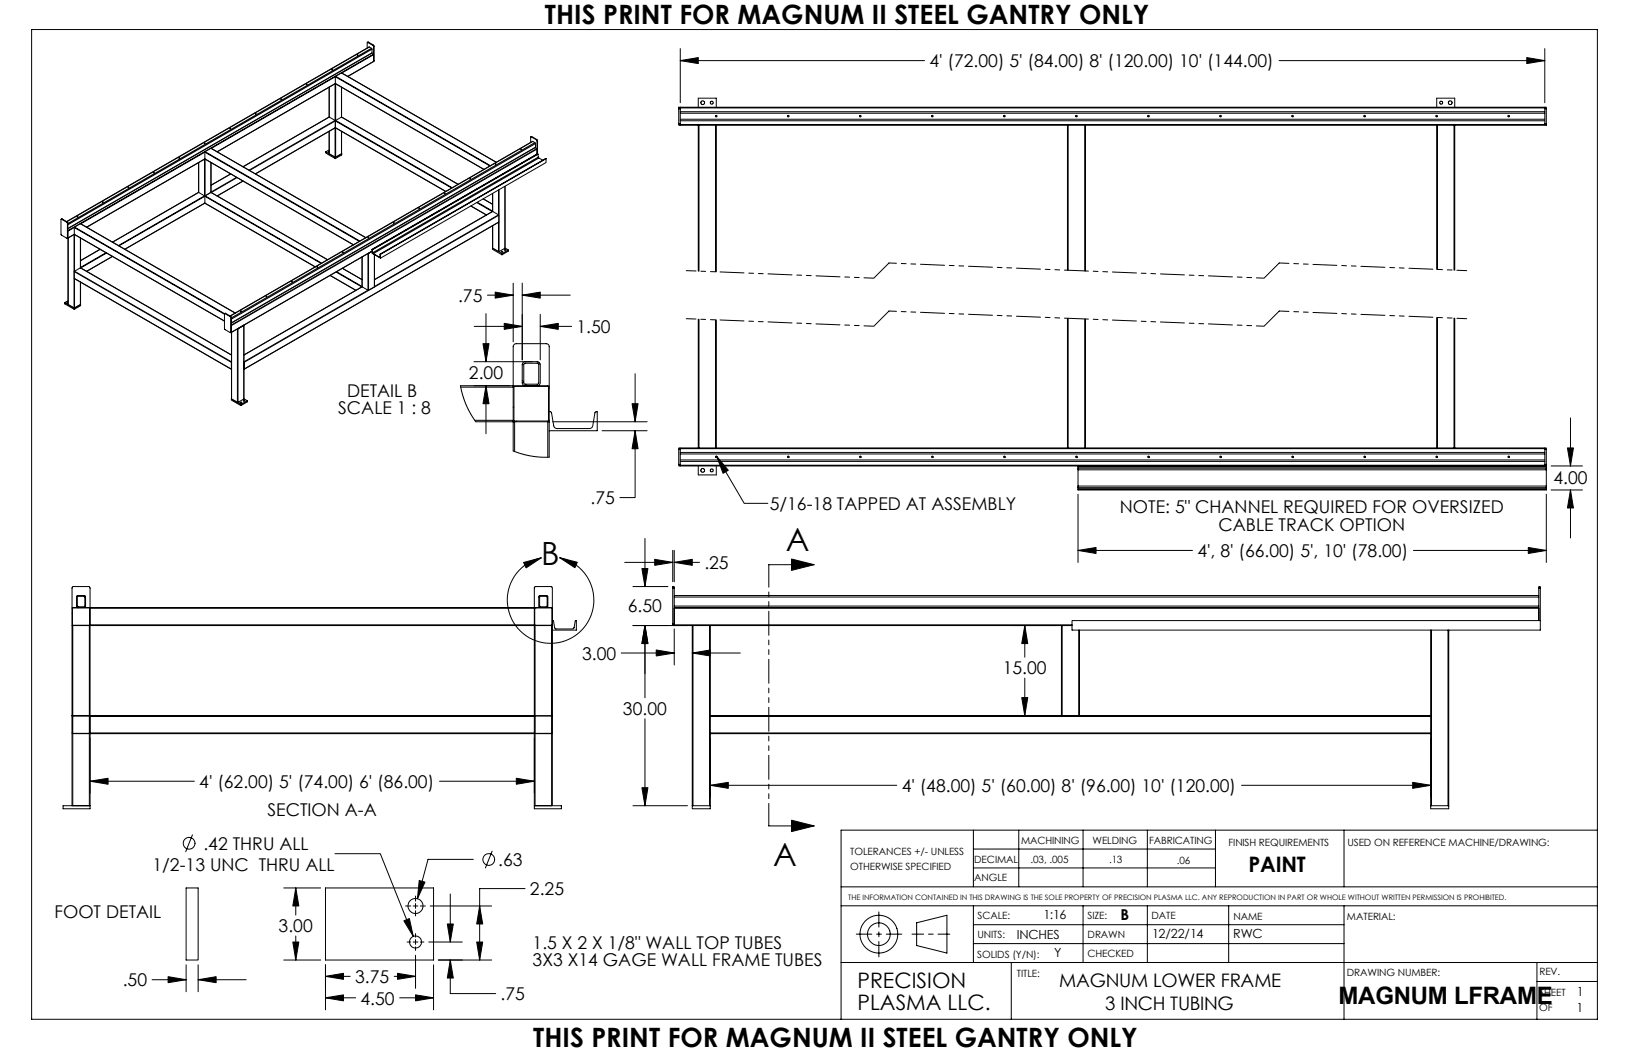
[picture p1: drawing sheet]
<svg xmlns="http://www.w3.org/2000/svg" width="432mm" height="279mm" viewBox="0 0 432 279" stroke-linecap="round" stroke-linejoin="round" font-family="sans-serif">
<g fill="none" stroke="#000" stroke-width=".26">
<path d="M8.4 7.8h414v261.6h-414zM87.7 18.4l.2 .1zM87.8 18.5h.1M90.3 19.3l40.9 23.6zM94.5 14.6h.1M97.2 11.2l-.1 .1v1.4M97.2 11.2l1.4 .8M97.4 11.1l-.3 .1M97.4 11.1l-.2 .1M97.4 11.1l1.4 .8M97.7 12.4l-80.1 46.2M97.7 12.4l-80 46.2"/>
<path d="M97.7 12.4l.5 .4M98.2 12.8l.2 .2M98.2 12.8l-80.3 46.3M98.3 14.1l.4 .2M98.4 14l-.1 .1M98.4 14l-80.5 46.5 80.4-46.4M98.4 13l-80.5 46.4M98.4 13v1M98.6 12l.2 .3M98.6 12l.3 .1v4M98.7 14.3l.1 .2-10 5.7M98.7 14.3l-80.8 46.7"/>
<path d="M98.8 16.3h.1M98.8 16.3l-6.8 3.9M98.8 16.2l-6.9 4M98.8 12.3v3.9M98.9 16.1l-.1 .1M98.9 12.2l-.1 .1M179.9 12.8v14.4M179.9 16h64.6M338.2 16h70.3M408.5 12.8v14.4M54.1 37.9h.1M55.8 39.2l40.9 23.6"/>
<path d="M55.8 39.2l-1.6 .9M55.8 39.2h.1M60.8 34h.2M60.8 33.9l.2 .1zM67.5 30.1h.2zM67.6 30.1h.1M74.3 26.2h.2zM74.3 26.2h.1M81 22.3h.2zM81 22.4h.2M87 30.9h.1M87 34.7v5.9"/>
<path d="M87 23.1l.1 7.8M87 39.6l-.9 .5M87.1 30.9l-22.8 13.2M87.1 30.9l1.5 .9M88.6 31.8l.1 .2M88.6 33.8v7.8l.2-7.8M88.6 31.8l-22.8 13.2M88.6 22.1v9.7M88.7 33.7l-21.2 12.3M88.7 22.1h-.1M88.7 33.7v.1M88.7 22.1l-31.3 18 31.3-18"/>
<path d="M88.7 33.7l29.2 16.9M88.7 22.1l39.3 22.7M88.7 20.3l-32.8 18.9M88.7 32l-22.7 13.1M88.7 32l30.7 17.7M88.7 20.3l40.8 23.6M88.7 20.3v1.8M88.7 32v1.7M88.8 31.8l-.1 1.9M88.8 20.2l-.1 .1M88.8 22.1v9.7M88.8 31.8l30.7 17.8"/>
<path d="M88.8 20.2l40.9 23.6M90.3 30.9l-1.5 .9M90.3 34.7l.1 5.9M90.3 30.9l30.8 17.8zM90.3 23.1v7.8M137.7 39.5h.2zM137.7 39.5h.2M140.5 36.2h-.2v1.4M140.5 36.2l1.4 .8M140.6 36.1l-.2 .1M140.6 36.1l-.1 .1M140.6 36.1l1.4 .8"/>
<path d="M140.8 37.4h.1M140.9 37.4l-80.1 46.1M140.9 37.4l.5 .3M141.4 37.7l.2 1.2M141.4 37.7l-80.2 46.3M141.5 39l.4 .3M141.5 39l-80.3 46.4M141.6 38.9l-.1 .1M141.6 38l-80.4 46.4M141.6 38.9l-80.4 46.4M141.9 37l.1 .2M141.9 37l.1-.1 .1 .2"/>
<path d="M141.9 39.3l.1 .1-80.8 46.7-.1 1.8M141.9 39.3l-80.7 46.6M142 37.2v3.5M142.1 37.1l-.1 .1M142.1 37.1v3.5M179.5 32.7v.4h.4M179.5 28.7h.4M179.5 32.7h.4M179.9 28.3v4.8M179.9 29.9h228.6M179.9 29.5h228.6M179.9 31.5h228.6"/>
<path d="M179.9 31.9h228.6M179.9 28.5h228.6M179.9 32.9h228.6M179.9 33.1h9.3M184.6 28.3v-2.3h4.8v2.3M184.6 33.1v38.6M184.8 33.1v38.6M189.2 33.1h.2v38.8M189.2 33.1v38.8M189.4 33.1h195.1M282.3 33.1v38.3M282.4 33.1v38.4"/>
<path d="M286.8 33.1v38.5M287 33.1v38.5M379.9 28.3v-2.3h4.8v2.3M379.9 33.1v38.1M380.1 33.1v38.1M384.5 33.1h.2v38.3M384.5 33.1v38.3M384.7 33.1h23.8M408.5 28.3h.4v.4h-.4zM408.5 28.3h-229v4.4M408.5 32.7h.4M408.5 28.7v4"/>
<path d="M408.9 28.7v4.4h-.4v-.4M16.3 58h-.2l.1 4 1.5 1 .1-.1M16.3 58l1.4 .8M16.4 57.9l-.2 .1M16.4 57.9l-.1 .1M16.4 57.9l1.4 .8M17.7 58.8l.1-.1 .1 .2-.1 .1zM17.8 59v3.9M17.9 58.9l.1 21.6v-17.6M20.4 57.3h.2zM20.4 57.3h.2M21.3 59.1l40.9 23.6"/>
<path d="M21.3 59.1l-1.6 .9M21.3 59.1h.1M27.1 53.5h.2M33.9 49.5l.2 .1zM33.9 49.6h.1M40.6 45.6l.2 .1zM40.6 45.7h.2M47.3 41.7l.2 .1zM47.3 41.8h.2M52.5 43v7.9M52.5 50.9l-22.8 13.1M52.5 50.9l1.6 .9"/>
<path d="M54.1 42.1v9.7M54.1 51.8l-22.8 13.1M54.2 53.7h.1M54.2 42l-31.3 18.1M54.2 42l-31.3 18M54.2 53.7l-21.2 12.2M54.2 53.7l29.2 16.8M54.2 42l39.3 22.7M54.2 40.2l-32.8 19M54.2 51.9l-22.7 13.1M54.2 51.9l30.7 17.7M54.2 40.2l40.8 23.6"/>
<path d="M54.2 40.2v1.8M54.2 51.9v1.8M54.2 51.8v.1M54.2 40.1v.1M54.2 42.1v9.7M54.2 51.8l30.8 17.8M54.2 40.1l40.9 23.6M55.8 50.9l-1.7 .9M55.8 43v7.9M55.8 50.9l30.8 17.7M55.8 50.9l-1.6 .9M55.8 50.9h.1"/>
<path d="M55.8 50.8v.1M61 46l-5.2 3M62.5 46.9l-6.7 3.9M62.7 46.9l-6.8 4M64.3 47.9l-6.9 3.9M86.1 40.1v.4l2.6 1.4M86.1 40.1l2.6 1.5M87 40l-.2 .2 .2 .1M88.7 41.6v.3M90.4 40.6l-1.7 1M90.4 40.6v.4l-1.7 .9M104 59h.2"/>
<path d="M110.7 55l.3 .1zM110.8 55.1h.1M117.5 51.1l.2 .1zM117.5 51.2h.2M124.2 47.3h.2M124.5 54.5l4.1 2.3M126.1 53.6l4.1 2.3M126.2 53.5l4 2.3M130.2 55.9h.1M130.2 55.8v.1M130.2 55.9l-31.2 18 31.3-18M130.2 51.1v4.8"/>
<path d="M130.2 59.7v5.9M130.2 54l-2.4-1.4 2.4 1.4M130.3 51.1v4.8M130.3 59.6l-.1 6M130.3 55.9l1.5 .9M131 43.3l.1 .1zM131 43.4h.1M131.8 56.8l-32.8 19M131.8 56.8l-67.3 39M131.8 58.8l.2 7.7M131.8 50.2v6.6M131.9 58.7l-67.4 38.9v-1.8"/>
<path d="M131.9 56.9v1.8l-67.4 38.9M132 50.1v16.4M133.5 49.2v16.4M142.2 40.7l-43.8 25.2M142.2 40.8l-43.8 25.2M142.2 40.8l-43.7 25.2M142.2 40.8l.1 .7M142.3 41.5l.2 .3M142.3 41.5l-43.7 25.3M143.5 42.4l-1-.6-43.8 25.2M144.3 41.9h.1M144.3 41.9l-43.8 25.3"/>
<path d="M144.3 41.9l.1 .1M144.4 42l-43.8 25.2v1M144.4 42v1l-43.8 25.2M17.1 80l2.5 1.4M17.1 80v.3l2.5 1.5M17.8 62.9h.1M17.9 62.9h.1M17.9 62.9l-.1 .1M17.9 61.1l1.7-1 39.8 23M18 79.9h-.3l.3 .2M18 79.5l-.9 .5M19.6 62l.1 19.4"/>
<path d="M19.6 62h.1M19.6 61.9l-1.7 1M19.6 73.6l41.6 24v-1.8M19.6 61.9l.1 .1M19.6 62l-1.7 .9M19.6 61.9l39.8 23-39.7-22.9M19.6 71.8l41.6 24M19.6 73.6l41.6 24M19.6 71.8v1.8M19.7 60l39.7 22.9 .2-.1M19.7 71.7l-.1 .1M19.7 60l-.1 1.9"/>
<path d="M19.7 62v9.7M19.7 73.7v7.7M19.7 71.7l41.5 24M21.3 70.8l39.9 23.1M21.3 70.8l-1.6 .9M21.3 62.9v7.9M21.3 74.6v5.9M21.3 70.7v.1M21.3 70.8h.1M26.5 65.9l-5.2 3M28 66.8l-6.7 3.9M28.2 66.9l-6.8 3.9"/>
<path d="M29.7 67.8l-6.8 3.9M70.3 78.3l.2 .1zM70.4 78.4h.1M77.1 74.5h.2zM77.1 74.5h.1M83.8 70.5l.2 .1zM83.8 70.6h.2M87.3 72.8l6.8 3.9M88.9 71.9l6.8 3.9M89 71.8l6.7 3.9M90.5 66.7h.2zM90.6 70.9l5.1 3-5.2-3"/>
<path d="M90.6 66.7h.1M95.7 75.8h.1M95.7 75.8l-31.2 18M95.7 67.9v7.9M95.8 67.9v7.9M95.8 75.8l-31.3 18.1M95.8 75.8l1.5 .9M97.3 62.9h.2M97.3 76.7h.2M97.3 67v9.7M97.3 76.7l-32.8 19M97.3 62.8h.2z"/>
<path d="M97.3 67l.2 9.7M97.4 67l1-.6-.9 .6M97.4 67h.1M98.4 66.4l-37.2 21.5M98.5 66l-.1-.1v1.1l2.2 1.2M98.5 66l.1 .8M98.6 66.8l.1 .2M98.7 67l1.6 .9 .3-.7M99 67.3v8.5M99 75.8l-1.5 .9M100.4 67.8l-.2 .1M100.6 67.2h.1"/>
<path d="M128.9 78h6.8M130.2 65.6v.3l2.5 1.5M130.2 65.6l2.5 1.4M130.2 65.6h.1M132.5 66.5l.4 .1-.3 .1zM132.7 67l1.7-.9v.3l-1.7 1M132.7 67v.4M133.5 65.6l.9 .5M133.5 65.6l-1.5 .9M135.7 74.8v15.6M138.1 74.8v20.3M138.1 78h12.7"/>
<path d="M181.5 71.5l2.5 .1M185.3 71.7h1.3M187.9 71.8h1.2M190.4 71.9l6.3 .2M198 72.2h1.3M200.5 72.3h1.3M203.1 72.4l6.3 .3M210.7 72.7h1.3M213.2 72.8l1.3 .1M215.8 72.9l6.3 .3M223.4 73.2l1.2 .1M225.9 73.3l1.3 .1"/>
<path d="M235 69.5l2 .1M235.1 69.5l-4 4-2.6-.1M238.3 69.7h1.3M240.9 69.8h1.2M243.4 69.8l6.3 .3M251 70.2h1.3M253.6 70.3h1.2M256.1 70.4l6.3 .2M263.7 70.7h1.3M266.2 70.8h1.3M268.8 70.9l6.3 .2M276.4 71.2h1.3"/>
<path d="M278.9 71.3l1.3 .1M281.5 71.4l6.3 .2M289.1 71.7l1.2 .1M291.6 71.8l1.3 .1M294.2 71.9l6.3 .3M301.8 72.2l1.2 .1M304.3 72.3l1.3 .1M306.9 72.4l6.3 .3M314.5 72.7l1.2 .1M317 72.8l1.3 .1M319.5 72.9l6.4 .3M327.2 73.2l1.2 .1"/>
<path d="M329.7 73.3l1.3 .1M340.8 69.6l-2.6-.1-4 4-2-.1M342.1 69.7h1.3M344.6 69.8h1.3M347.2 69.9l6.3 .2M354.8 70.2l1.2 .1M357.3 70.3h1.3M359.9 70.4l6.3 .3M367.5 70.7l1.2 .1M370 70.8l1.3 .1M372.6 70.9l6.3 .3M380.2 71.2l1.2 .1"/>
<path d="M382.7 71.3l1.3 .1M385.2 71.4l2.6 .1M19.6 81.4l1.7-.9v.3l-1.7 1M19.6 81.4v.4M21.3 80.5l-1.6 .9M21.3 80.5h.1M59.5 82.9h-.1v4.1l1.5 .9 .1-.1M59.5 82.9l1.4 .8M59.6 82.8l-.1 .1M59.6 82.8l1.4 .8M61 83.6v.4l.2-.1M61 83.6l.2 .3"/>
<path d="M61 84v3.8M61.1 87.9h-.1M61.2 87.8l-.1 .1M61.2 83.9v3.9M61.2 87.8h-.2M61.2 95.7v.1M61.2 97.6h.1M61.2 95.8h.1M61.2 87.8v17.7M62.9 86.9h.1M62.9 86.9l-.1 19.5M62.9 86.9v19.5"/>
<path d="M63.6 82.2l.2 .1zM63.6 82.3h.2M64.4 86h.1M64.4 86l-1.5 .9M64.5 86h-.1M64.5 86v19.5M64.5 86l-1.6 .9M64.5 86v19.4M64.5 97.6h.1M64.5 95.8h.1M125.3 95.6h16.7M125.4 86.3h12.7"/>
<path d="M128.5 82.9v12.7M138.6 96.1h3.7v5.4h-3.7zM138.9 95.6l-.5 .1-.3 .7v4.8a.8 .8 0 0 0 .8 .8h3.1l.6-.3 .3-.5v-4.8a.8 .8 0 0 0-.9-.8M142.1 95.6l.8 .8M142.9 86.3h8.3M142.9 83.1v12M167.9 98.8v12.7M181.5 84.2l2.5 .1M184.6 84.4v34h.2M184.8 84.4v34h4.4M185.3 84.4h1.3M187.9 84.5h1.2"/>
<path d="M189.2 84.6v33.8M189.4 84.6v33.8M190.4 84.6l6.3 .2M198 84.9h1.3M200.5 85h1.3M203.1 85.1l6.3 .3M210.7 85.4h1.3M213.2 85.5l1.3 .1M215.8 85.6l6.3 .3M223.4 85.9l1.2 .1M225.9 86l1.3 .1M235 82.2l2 .1"/>
<path d="M235.1 82.2l-4 4-2.6-.1M238.3 82.4h1.3M240.9 82.5h1.2M243.4 82.5l6.3 .3M251 82.9h1.3M253.6 83h1.2M256.1 83.1l6.3 .2M263.7 83.4h1.3M266.2 83.5h1.3M268.8 83.6l6.3 .2M276.4 83.9h1.3M278.9 84l1.3 .1"/>
<path d="M281.5 84.1l6.3 .2M282.3 84.1v34.3M282.4 84.2v34.2M286.8 84.3v34.1M287 84.3v34.1M289.1 84.4l1.2 .1M291.6 84.5l1.3 .1M294.2 84.6l6.3 .3M301.8 84.9l1.2 .1M304.3 85l1.3 .1M306.9 85.1l6.3 .3M314.5 85.4l1.2 .1"/>
<path d="M317 85.5l1.3 .1M319.5 85.6l6.4 .3M327.2 85.9l1.2 .1M329.7 86l1.3 .1M340.8 82.3l-2.6-.1-4 4-2-.1M342.1 82.4h1.3M344.6 82.5h1.3M347.2 82.6l6.3 .2M354.8 82.9l1.2 .1M357.3 83h1.3M359.9 83.1l6.3 .3M367.5 83.4l1.2 .1"/>
<path d="M370 83.5l1.3 .1M372.6 83.6l6.3 .3M379.9 83.9v34.5h.2M380.1 83.9v34.5h4.4M380.2 83.9l1.2 .1M382.7 84l1.3 .1M384.5 84.1v34.3M384.7 84.1v34.3M385.2 84.1l2.6 .1M61.2 105.4v.3l2.5 1.5M62.8 106.4h.1M62.8 106.4l-1.6-1 2.5 1.5"/>
<path d="M63.7 106.9v.3M64.4 105.8l.3 .1-.2 .1zM64.5 105.5l-1.6 .9M64.5 105.4v.1M64.5 105.4l.9 .5-1.7 1M65.4 105.9v.3l-1.7 1M121.8 102.3h13.9M125.5 111.1h10.2v8.1l4.2 1.3 4.3 .4h1v-9.8M128.5 102v12.7M135.7 102.3l.3-.3h8.9l.3 .2v9l-.4 .3v9.4M135.7 102.3v8.8l.2 .3 9.3 .1M135.7 102.3v-10.7a.8 .8 0 0 1 .8-.8h7.9l.7 .4 .1 11.1"/>
<path d="M135.7 102h-13.9l.5 2.5 .9 2.4 1 2.2 1.6 2.4h10.3v7.9M135.9 107.5l-.2 .2M136 102.2h9v9l-9 .1zM136.6 111.3l-.2 .2M138.1 100.6l.4 .4M139.1 101.6l.4 .4M141.5 102l-.2 .2M145.2 108.8l.6 .3 .6 3.4a.93 .93 0 0 0 .9 .8h8.6a.88 .88 0 0 0 .8-.8l.6-3.4 .2-.2 .4-.1v5.1h-12.7M145.2 102.7l-.2 .2M146.1 111.5h25M159.2 113.9h11.9M167.9 113.9v17.6h-4"/>
<path d="M179.5 118.4h.4v.4h-.4zM179.5 118.8v4M179.9 118.8v4.4M179.9 119.6h228.6M179.9 120h228.6M179.9 118.4h4.7M179.9 118.6h228.6M189.2 118.4h190.7M384.5 118.4h24M408.5 118.4h.4v.4h-.4zM408.5 118.8v4.4M408.9 118.8v4.5"/>
<path d="M415.3 110.5v12.7M179.5 122.8v.4h.4M179.5 122.8h.4M179.9 123.2h229M179.9 121.6h228.6M179.9 122h228.6M179.9 123h228.6M184.6 123.2v2.3h4.8v-2.3M189.5 120.6l7.3 12.5h6.2M285.1 123.3h123.8v.2M285.1 123.2v6.3h123.8v-6M285.1 123.5h123.8"/>
<path d="M285.1 130.6v18.1M285.1 129.4h123.8M285.1 129.2h123.8M285.1 123.8h123.8M285.1 128.9h123.8M285.1 124.2h123.8M285.1 128.5h123.8M408.5 122.8h.4M408.9 130.6v18.1M410.1 129.5h8.3M410.1 123.2h8.3M415.3 129.5v12.7"/>
<path d="M20.4 157.7h2l-.1 2.7-1.9-.1zM144.5 157.4l.4 .4M144.7 157.8l-.2-.2-1.8 .1 .1 2.7 1.8-.1 .1-2.5M148 147.4a11.4 11.4 0 0 1 7.1 17.6 11.4 11.4 0 0 1-18.9 .1 11.4 11.4 0 0 1 6.9-17.7M165.2 148.7h12.7M167.4 155h9.2M170.5 142.3v12.7M177.9 155.4h.4M177.9 145.5v8.3M178.3 155.4v10h-.4v-.4M178.3 155.4v-.4h-.4v10M178.3 145.5v8.3"/>
<path d="M178.3 157.8h228.6M178.3 157.4h228.6M178.3 148.7h6.7M203.3 156.5v1.3M203.3 159v1.3M215.3 149.3h-12v5.9M285.1 145.5h30.2M373.7 145.5h35.2M406.9 155h.4v.4h-.4zM406.9 155.4v8.6M407.3 155.4v11.2h-123.8v-2.6h123.8M19 160.8v-5.5l.3-.3h4.2l.2 .2 .1 5.6"/>
<path d="M19.2 162.1l-.2 .1M19.2 160.7h4.5v4.6l-4.5-.1zM20.7 160.6l-.1 .1M22.2 160.6h-1.6l-.3-.2-.1-2.7 .2-.2 1.9-.1 .3 .2v2.6l-.4 .4M23.8 160.8v4.4l-.2 .1v23.9h117.9M23.8 160.8l-.2-.2-4.6 .1v4.5l.2 .2v23.8M23.8 160.8h117.5M23.8 160.6h117.5M141.3 160.8l.1-.2h4.5l.1 .2M141.3 160.8l.1 4.5 4.6 .1M141.3 160.8v-5.5l.3-.3h4.2l.2 .2v5.6M141.4 161.1l-.1 .1"/>
<path d="M141.4 160.7h4.5v4.6l-4.5-.1zM141.9 160.6l-.1 .1M142.5 160.2v-2.6l.2-.2h1.9l.3 .4v2.4l-.4 .4M142.5 160.2l.2 .4h1.8M146 160.8v4.4l-.1 .1v23.9h.1M146 164l.4 .2 .2 1.7 .5 .4 4.4-.1 .3-.3 .3-1.8 .3-.1v2.6h-6.4M146 165.2v24.2M164.3 172.6h14M167.4 165.4h15.8M170.5 165.4v19M177.9 165h.4M178.3 165.2h105.2"/>
<path d="M178.3 166.2v9.6M178.3 160.2h228.6M178.3 160.8h228.6M178.3 160.6h228.6M183 165.4v47.6M183 172.6h12.7M183.2 165.4h4.4v47.6M183.2 165.4v47.6M187.6 165.4h.2v23.8M187.8 165.4h95.7M203.3 161.6v6.3M203.3 169.2v1.3"/>
<path d="M203.3 171.7v1.3M203.3 174.3v6.3M271 165.4v8.3M271 179.3v9.9M280.7 165.4v23.8h.2M280.9 165.4v23.8M285.2 166.6v22.6M285.4 166.6v22.6M378.3 166.6v22.8M378.5 166.6v46.4M382.9 166.6v46.4M383.1 166.6v47.2h-4.8v-20.1"/>
<path d="M19 189.2h.2M19 193.7v19.3M19.1 189.2l4.7 .1-.1 4.6-4.7-.1zM19.2 189.3v4.5M19.2 193.9v19.1M19.2 193.8h4.4M19.2 189.3h4.4M23.4 193.8l-.1 .1M23.6 189.3v4.5M23.6 193.9v19.1M23.8 193.9h117.5M23.8 193.4l-.1 .1"/>
<path d="M141.5 189.2l4.5 .1-.1 4.6h-4.4l-.2-.2h-117.5v20.1h-7.1v-.8h7.1M141.5 189.2l-.2 .2h-117.5v-24.2h117.5v48.6h7.1v-.8h-7.1M141.5 189.3v4.5M141.5 189.2v-23.8h-122.5v24M141.5 193.9v19.1M141.5 193.8h4.4M141.5 189.3h4.4M144.6 193.8l-.1 .1M145.9 189.3v4.5M145.9 193.9v19.1M146 192.4v.1M146 193.7v19.3"/>
<path d="M170.5 190v23M187.8 189.2v24.6h-4.8v-.8M187.8 189.2h92.9M187.8 189.4h190.5M187.8 193.9h190.5M203.3 181.9v1.3M203.3 184.4v1.3M203.3 187v6.3M203.3 194.6v1.3M203.3 197.1v1.3M203.3 199.7v6.3M280.9 189.2h97.4"/>
<path d="M378.3 189.4v4.3h-190.5M23.8 206.5h27.6M116.2 206.5h25.1M167.4 213h14.4M183 213h4.8M187.8 207.6h49.3M203.3 212.4v5.9h12M203.3 207.3v1.3M203.3 209.8v1.3M257.4 219.4v15M269.4 219.4v15M286.4 219.4v15"/>
<path d="M303.4 219.4v15M321.4 219.4v15M328.3 207.6h50M355.4 219.4v15M378.3 213h4.8M422.4 219.4h-200v50M49.2 234.7h3.2v19.1h-3.2zM50.9 220.7l-1.8 4.4M75 234.7h9.8M78.2 234.7v7.2M86.1 234.7h28.5v19.1h-28.5zM88.6 225.7h12l8.7 21.8"/>
<path d="M107.3 239.5h1.3M109.2 239.5h1.3M109.9 236.9v1.3M109.9 238.8v1.3M111.1 239.5h1.4M113.7 239.5h16.3M119.1 236.3v12.7M125.2 227.2h-12l-2.8 10.4M130.1 225l-1.7 4.4M138.8 234.9h-12v18.9M222.4 234.4h200M222.4 239.4h200"/>
<path d="M257.4 229.4h64M257.4 224.4h64M257.4 239.4v15M286.4 239.4v15M303.4 239.4v15M324.9 239.4v15M355.4 239.4v30M40.2 259h9M49.2 255v7.1M52.4 255v7.1M52.4 259h12.7M75 253.8h9.8"/>
<path d="M78.2 247.4v6.4M86.1 255v11.9M86.1 258.1h6.5M104.2 258.1h5.7M107.7 249h.9M109.2 249h1.3M109.9 240.7v1.4M109.9 246.8v.9M109.9 248.4v1.2M109.9 250.3v.9M109.9 252.5v8.8M111.1 249h1"/>
<path d="M113.4 249h8.8M114.6 255v11.9M115.9 253.8h14.1M119.1 253.8v8.8h12M222.4 254.4h200M226.4 246.9h4.1M231.8 246.9h1.3M232.4 241v4.1M232.4 246.3v1.3M232.4 248.9v4M234.3 246.9h4.2M241.1 246.9h3.1"/>
<path d="M242.4 243.9l8-2v10l-8-2zM245.5 246.9h1.3M248 246.9h3.1M257.4 249.4h98M257.4 244.4h98M267.4 254.4v15M406.4 259.4h16M406.4 254.4v15M86.1 263.8h7.9M105.7 263.8h8.9"/>
<circle cx="94.6" cy="14.6" r=".09"/>
<circle cx="54.2" cy="37.9" r=".08"/>
<circle cx="185.8" cy="27.1" r=".49"/>
<circle cx="188.2" cy="27.1" r=".39"/>
<circle cx="189.4" cy="30.7" r=".19"/>
<circle cx="208.4" cy="30.7" r=".19"/>
<circle cx="227.5" cy="30.7" r=".19"/>
<circle cx="246.5" cy="30.7" r=".19"/>
<circle cx="265.6" cy="30.7" r=".19"/>
<circle cx="284.6" cy="30.7" r=".19"/>
<circle cx="303.7" cy="30.7" r=".19"/>
<circle cx="322.7" cy="30.7" r=".19"/>
<circle cx="341.8" cy="30.7" r=".19"/>
<circle cx="360.8" cy="30.7" r=".19"/>
<circle cx="379.9" cy="30.7" r=".19"/>
<circle cx="381.1" cy="27.2" r=".4"/>
<circle cx="383.5" cy="27.1" r=".5"/>
<circle cx="398.9" cy="30.7" r=".19"/>
<circle cx="27.2" cy="53.4" r=".09"/>
<circle cx="104.1" cy="58.9" r=".08"/>
<circle cx="124.3" cy="47.2" r=".1"/>
<circle cx="133.6" cy="66" r=".21"/>
<circle cx="63.7" cy="106.4" r=".2"/>
<circle cx="185.8" cy="124.4" r=".5"/>
<circle cx="188.2" cy="124.3" r=".39"/>
<circle cx="189.4" cy="120.8" r=".21"/>
<circle cx="208.4" cy="120.8" r=".21"/>
<circle cx="227.5" cy="120.8" r=".21"/>
<circle cx="246.5" cy="120.8" r=".21"/>
<circle cx="265.6" cy="120.8" r=".21"/>
<circle cx="284.6" cy="120.8" r=".21"/>
<circle cx="303.7" cy="120.8" r=".21"/>
<circle cx="322.7" cy="120.8" r=".21"/>
<circle cx="341.8" cy="120.8" r=".21"/>
<circle cx="360.8" cy="120.8" r=".21"/>
<circle cx="379.9" cy="120.8" r=".21"/>
<circle cx="398.9" cy="120.8" r=".21"/>
<circle cx="50" cy="222.9" r="1.57"/>
<circle cx="109.9" cy="239.5" r="1.98"/>
<circle cx="129.2" cy="227.2" r="1.55"/>
<circle cx="109.9" cy="249" r="1.58"/>
<circle cx="232.4" cy="246.9" r="5"/>
<circle cx="232.4" cy="246.9" r="3"/>
</g>
<g fill="#000" stroke="#000" stroke-width=".26">
<path d="M209.3 147.8l6 1.5-6 1.5zM209.3 216.8l6 1.5-6 1.5z"/>
<path d="M179.9 16l4.7-.8v1.6z" fill-rule="evenodd"/>
<path d="M403.7 15.2l4.8 .8-4.8 .8z" fill-rule="evenodd"/>
<path d="M130.9 77.2l4.8 .8-4.8 .8z" fill-rule="evenodd"/>
<path d="M138.1 78l4.8-.8v1.6z" fill-rule="evenodd"/>
<path d="M127.7 90.8h1.6l-.8 4.8z" fill-rule="evenodd"/>
<path d="M133.3 85.5l4.8 .8-4.8 .8z" fill-rule="evenodd"/>
<path d="M142.9 86.3l4.7-.8v1.6z" fill-rule="evenodd"/>
<path d="M128.5 102l.8 4.7h-1.6z" fill-rule="evenodd"/>
<path d="M167.1 106.7h1.6l-.8 4.8z" fill-rule="evenodd"/>
<path d="M167.9 113.9l.8 4.7h-1.6z" fill-rule="evenodd"/>
<path d="M189.5 120.6l3.1 3.7-1.4 .8z" fill-rule="evenodd"/>
<path d="M415.3 129.5l.8 4.8h-1.6z" fill-rule="evenodd"/>
<path d="M414.5 118.4h1.6l-.8 4.8z" fill-rule="evenodd"/>
<path d="M138.5 148.7l4.6-1.3-4 2.7z" fill-rule="evenodd"/>
<path d="M148 147.4l4.7 1.2-.7 1.5z" fill-rule="evenodd"/>
<path d="M169.7 150.3h1.6l-.8 4.7z" fill-rule="evenodd"/>
<path d="M173.1 147.8l4.8 .9-4.8 .7z" fill-rule="evenodd"/>
<path d="M178.3 148.7l4.7-.9v1.6z" fill-rule="evenodd"/>
<path d="M285.1 145.5l4.7-.8v1.6z" fill-rule="evenodd"/>
<path d="M404.1 144.7l4.8 .8-4.8 .8z" fill-rule="evenodd"/>
<path d="M170.5 165.4l.8 4.7h-1.6z" fill-rule="evenodd"/>
<path d="M170.5 165.4l.8 4.7h-1.6z" fill-rule="evenodd"/>
<path d="M173.5 171.8l4.8 .8-4.8 .8z" fill-rule="evenodd"/>
<path d="M183 172.6l4.8-.8v1.6z" fill-rule="evenodd"/>
<path d="M271 165.4l.8 4.7h-1.6z" fill-rule="evenodd"/>
<path d="M270.2 184.4h1.6l-.8 4.8z" fill-rule="evenodd"/>
<path d="M23.8 206.5l4.8-.8v1.6z" fill-rule="evenodd"/>
<path d="M136.5 205.7l4.8 .8-4.8 .8z" fill-rule="evenodd"/>
<path d="M169.7 208.2h1.6l-.8 4.8z" fill-rule="evenodd"/>
<path d="M187.8 207.6l4.8-.8v1.6z" fill-rule="evenodd"/>
<path d="M373.5 206.8l4.8 .8-4.8 .8z" fill-rule="evenodd"/>
<path d="M78.2 234.7l.8 4.8h-1.6z" fill-rule="evenodd"/>
<path d="M110.8 232.7l1.6 .5-2 4.4z" fill-rule="evenodd"/>
<path d="M126.8 239.5l.8 4.7h-1.6z" fill-rule="evenodd"/>
<path d="M44.4 258.2l4.8 .8-4.8 .8z" fill-rule="evenodd"/>
<path d="M52.4 259l4.7-.8v1.6z" fill-rule="evenodd"/>
<path d="M77.4 249h1.6l-.8 4.8z" fill-rule="evenodd"/>
<path d="M86.1 258.1l4.7-.8v1.6z" fill-rule="evenodd"/>
<path d="M106.8 243.4l1.4-.6 1.1 4.7z" fill-rule="evenodd"/>
<path d="M105.1 257.3l4.8 .8-4.8 .8z" fill-rule="evenodd"/>
<path d="M119.1 253.8l.8 4.7h-1.6z" fill-rule="evenodd"/>
<path d="M118.3 244.2h1.6l-.8 4.8z" fill-rule="evenodd"/>
<path d="M126 249h1.6l-.8 4.8z" fill-rule="evenodd"/>
<path d="M86.1 263.8l4.7-.8v1.6z" fill-rule="evenodd"/>
<path d="M109.9 263l4.7 .8-4.7 .8z" fill-rule="evenodd"/>
</g>
<g font-size="8.5">
<text x="143.1" y="149.5">B</text>
<text x="207.8" y="145.6">A</text>
<text x="204.4" y="228.9">A</text>
</g>
<g font-size="7">
<text x="144.1" y="6.4">THIS PRINT FOR MAGNUM II STEEL GANTRY ONLY</text>
<text x="141" y="276.8">THIS PRINT FOR MAGNUM II STEEL GANTRY ONLY</text>
</g>
<text font-size="6.3" x="354" y="265.3">MAGNUM LFRAME</text>
<g font-size="5.6">
<text x="330.2" y="230.6">PAINT</text>
<text x="226.7" y="261.2">PRECISION</text>
<text x="226.7" y="266.8">PLASMA LLC.</text>
</g>
<g font-size="4.9">
<text x="280.1" y="261">MAGNUM LOWER FRAME</text>
<text x="292.2" y="266.9">3 INCH TUBING</text>
</g>
<g font-size="4.7">
<text x="245.8" y="17.8">4' (72.00) 5' (84.00) 8' (120.00) 10' (144.00)</text>
<text x="121.1" y="79.8">.75</text>
<text x="152.4" y="88">1.50</text>
<text x="124" y="100.2">2.00</text>
<text x="91.8" y="104.9">DETAIL B</text>
<text x="89.4" y="109.5">SCALE 1 : 8</text>
<text x="410.7" y="128">4.00</text>
<text x="156.2" y="133.3">.75</text>
<text x="203.5" y="134.8">5/16-18 TAPPED AT ASSEMBLY</text>
<text x="296.1" y="135.7">NOTE: 5&quot; CHANNEL REQUIRED FOR OVERSIZED</text>
<text x="322.2" y="140.3">CABLE TRACK OPTION</text>
<text x="316.6" y="147.3">4', 8' (66.00) 5', 10' (78.00)</text>
<text x="186.2" y="150.4">.25</text>
<text x="166" y="161.7">6.50</text>
<text x="153.9" y="174.4">3.00</text>
<text x="265.2" y="178.2">15.00</text>
<text x="164.7" y="189">30.00</text>
<text x="52.7" y="208.3">4' (62.00) 5' (74.00) 6' (86.00)</text>
<text x="238.4" y="209.4">4' (48.00) 5' (60.00) 8' (96.00) 10' (120.00)</text>
<text x="70.7" y="215.6">SECTION A-A</text>
<text x="53.8" y="224.6">.42 THRU ALL</text>
<text x="40.3" y="230.2">1/2-13 UNC THRU ALL</text>
<text x="131.7" y="228.9">.63</text>
<text x="140.1" y="236.6">2.25</text>
<text x="14.4" y="242.5">FOOT DETAIL</text>
<text x="73.7" y="246.4">3.00</text>
<text x="140.8" y="250.8">1.5 X 2 X 1/8&quot; WALL TOP TUBES</text>
<text x="140.8" y="255.3">3X3 X14 GAGE WALL FRAME TUBES</text>
<text x="32.4" y="260.7">.50</text>
<text x="93.9" y="259.8">3.75</text>
<text x="95.3" y="265.5">4.50</text>
<text x="132.4" y="264.4">.75</text>
</g>
<text font-size="4" x="296.3" y="243.3">B</text>
<g font-size="3.3">
<text x="275.9" y="243">1:16</text>
<text x="268.8" y="248.2">INCHES</text>
<text x="304.7" y="248">12/22/14</text>
<text x="326.1" y="248">RWC</text>
<text x="278.7" y="253.1">Y</text>
<text x="417" y="263.2">1</text>
<text x="416.9" y="267.5">1</text>
</g>
<g font-size="2.6">
<text x="224.8" y="225.9">TOLERANCES +/- UNLESS</text>
<text x="270" y="223.1">MACHINING</text>
<text x="288.9" y="223.1">WELDING</text>
<text x="303.8" y="223.1">FABRICATING</text>
<text x="324.8" y="223.7">FINISH REQUIREMENTS</text>
<text x="356.3" y="223.6">USED ON REFERENCE MACHINE/DRAWING:</text>
<text x="224.8" y="229.9">OTHERWISE SPECIFIED</text>
<text x="257.6" y="228.1">DECIMAL</text>
<text x="257.6" y="232.9">ANGLE</text>
<text x="272.5" y="228">.03, .005</text>
<text x="293.3" y="228.1">.13</text>
<text x="311.2" y="228.5">.06</text>
<text x="258.5" y="243">SCALE:</text>
<text x="287.5" y="242.8">SIZE:</text>
<text x="304.5" y="242.9">DATE</text>
<text x="326.2" y="243.2">NAME</text>
<text x="356.2" y="243.1">MATERIAL:</text>
<text x="258.5" y="248">UNITS:</text>
<text x="287.6" y="248">DRAWN</text>
<text x="258.4" y="253.2">SOLIDS (Y/N):</text>
<text x="287.5" y="253">CHECKED</text>
<text x="356.2" y="257.9">DRAWING NUMBER:</text>
<text x="407.1" y="257.8">REV.</text>
<text x="268.9" y="258.2">TITLE:</text>
<text x="407" y="263.2">SHEET</text>
<text x="407" y="267.2">OF</text>
</g>
<text font-size="2" x="224.3" y="237.9">THE INFORMATION CONTAINED IN THIS DRAWING IS THE SOLE PROPERTY OF PRECISION PLASMA LLC. ANY REPRODUCTION IN PART OR WHOLE WITHOUT WRITTEN PERMISSION IS PROHIBITED.</text>
</svg>
